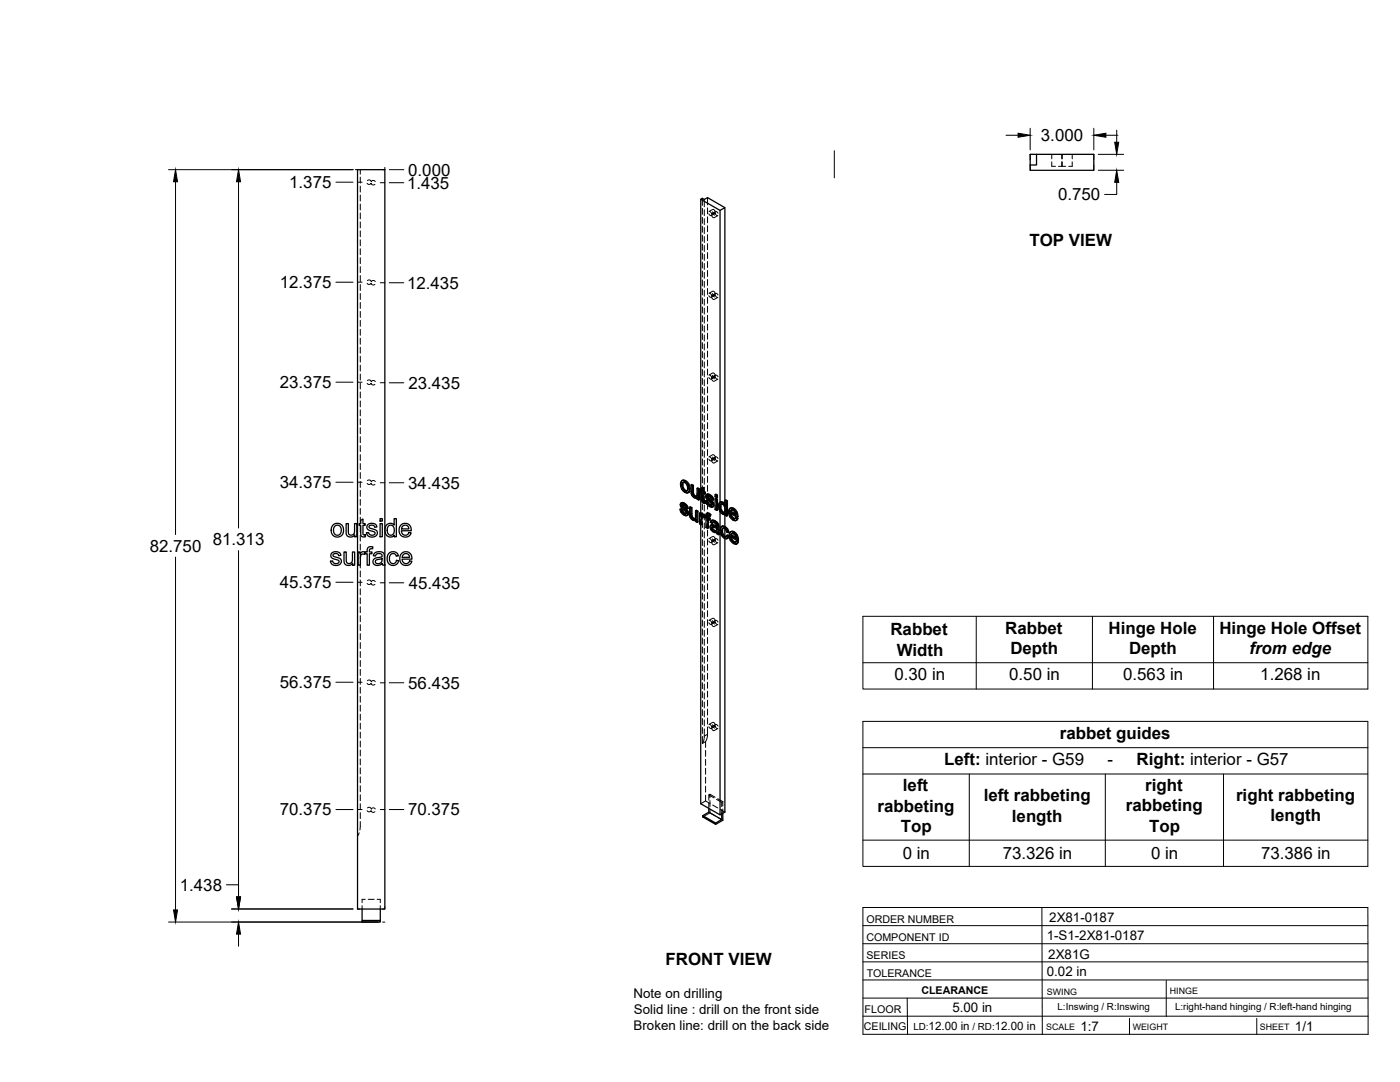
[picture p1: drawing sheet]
<svg xmlns="http://www.w3.org/2000/svg" width="559mm" height="432mm" viewBox="0 0 559 432" stroke-linecap="round" stroke-linejoin="round" font-family="sans-serif">
<!-- layer: Visible -->
<g fill="none" stroke="#000" stroke-width=".51">
<path d="M279.7 79.5v116M413.7 61.6v4.2h-2.5v-4.2h25.4v6.4h-25.4v-2.2M287.4 84v116.5M289.3 82.9l-1.9 1.1-7.7-4.5 .7-.3 .7 .4 1.3-.7 6.9 4v118.1M272.2 191.8l.6-.2 .9 .2zM272.2 191.8l-.5 .6-.1 .9 .5 1.9 1.5 1.4 .8 .1 .5-.3M272.3 193.6l.3 1.4M272.6 195l.3-.1 .8 .8-.3 .2zM272.8 192.5l-.2 .9M272.9 194.9l-.3-1.5-.3 .1 .2-.8 .5-.2 .9 .6 .5 1.4-.2 1.4h-.8M273.4 192l1 1a1.88 1.88 0 0 1 1 2M273.7 195.7l.5 .2"/>
<path d="M273.7 191.8l1.2 1.3M274.6 193.3l.5 1.9 .3-.2-.2 1.2M275.1 195.2l-.2 1.2 .3-.2-.6 .5M275.8 193.5l.7 .4 .3-.2v3.2M276.5 193.9v3.1l.3-.1 .3 .6M276.5 197.1l.3 .6 .3-.2 .5 .4M276.8 197.7l.4 .4h.9l-.3 .1M276.8 193.7l-.7-.4-.3 .2v2.9l.3 1.1 .8 1a.97 .97 0 0 0 1.4 .1v.6l.5 .4M277.2 198.1l.6 .1M278.2 194.9l.6 .4 .4-.2v4.3l-.4 .2v-4.3M278.3 198.6l-.3 .2M279.2 195.1l-.7-.4-.3 .2v2.6l-.4 .7"/>
<path d="M279.7 196.3v8.3M280 195.5l-.5 .1v.6l.5 .3v3.3l.5 .8 .8 .4 .3-.2-.1-.7h-.6M280 194.8l.9-.2v1.5M280.6 194.8v1.5l.3-.2 .6 .3M280.6 196.3l.6 .3 .3-.2v.6l-.3 .2v-.6M280.6 199.7l.7 .2M280.7 200l.8 .1M280.9 194.6l-.9 .2v1.1l-.5-.3M280.9 197v2.6M281.2 197.2l-.6-.4v2.8l.5 .2M281.6 199.8l.6 .3M282.1 197.3l.7-.1 .6 .2"/>
<path d="M282.3 198.3l.1 .3 .3-.2 .2 .3M282.4 198.6l.2 .3 .3-.2 1.5 1.4M282.4 197.1l-.4 .3M282.5 197.4h.9l.7 .6M282.5 199.9l-.9-.1 .7 1.6 1.3 .9 .9-.1M282.6 198v.1M282.6 198.9l1.4 1.4 .4-.2 .4 .6M282.7 198.4l-.4-.3 1 .3 .6 1 .6 .2M282.8 197.2l-.9 .3-.2 .9 .3 .7 2 1.9-.2 .7M283.1 197.6l.7 .6 .3-.2 .5 .6M283.8 198.2l.5 .6 .3-.2 .2 .9-.3 .1-.2-.8M285.4 199l.3-.1 .7 .3-.4 .2z"/>
<path d="M285.4 197.4l.3-.2 .7 .4-.4 .2zM285.4 199v4.3l.6 .4M285.4 197.4v.8l.6 .4M286.4 199.2v4.3l-.4 .2v-4.3M286.4 197.6v.8l-.4 .2v-.8M289.4 199.7l.6 .3 .3-.1v5.9l-.3 .2v-6M290.3 199.9l-.6-.4-.3 .2v2.1l-.4-.7M133 209.4l1-.5h.9l1.5 .7 .6 1v2.1l-1.1 1.3-1.7 .3-1.4-.8-.6-1.6a2.79 2.79 0 0 1 .8-2.5zM133.5 210.1l1.2-.5 .6 .1 .6 .6 .3 1.8-.9 1.3-1 .2-.9-.7-.3-1.5zM138.2 209h.8l.1 3.7a1.31 1.31 0 0 0 1.7 .7 1.31 1.31 0 0 0 .7-1.6v-2.8h.9v5.2h-.8v-.8a1.86 1.86 0 0 1-2.2 .9 1.86 1.86 0 0 1-1.2-2.1zM144 207.7l.9-.6v1.9h.9v.7h-.9v3.3l.2 .4h.7l.1 .8h-1.3l-.6-.6v-3.9h-.7v-.7h.7zM146.7 209.5l1.7-.6a1.73 1.73 0 0 1 2 1.4l-.8 .1a1.17 1.17 0 0 0-1.1-.9 1.17 1.17 0 0 0-1.2 .9l.4 .4 2.1 .6a1.59 1.59 0 0 1 .7 2 1.59 1.59 0 0 1-2 .9l-1.5-.3-.7-1.4 .9-.1 .2 .6 .6 .5 1.4-.2a.82 .82 0 0 0 .2-1.1 .82 .82 0 0 0-1.1-.3l-1-.3a1.38 1.38 0 0 1-.8-2.2z"/>
<path d="M151.7 209h.9v5.2h-.9zM151.7 207h.9v1h-.9zM154.3 209.5l1.1-.6a1.86 1.86 0 0 1 1.9 .7v-2.6h.9v7.2h-.8v-.6a2.16 2.16 0 0 1-2.7 .4 2.16 2.16 0 0 1-1.1-2.4zM154.9 210.1l1.3-.5 1 1v2l-.7 .9h-1l-.8-.9-.1-1.5zM160 209.6l1-.7h1.5l1 .7 .5 1 .1 1.2h-3.9l.2 1 .9 .7a1.43 1.43 0 0 0 1.9-1l.9 .1-.4 .9-1 .7h-1.7l-1-.6-.7-1.7 .1-1.2zM160.7 210l.6-.4 1.1 .1 .6 .6 .2 .8h-2.9zM271.4 203.2l.6 .3M271.9 200.7l.7-.1 .6 .2M272 203.5l.4-.2 .2 .9-.3 .1zM272.1 201.7l.7 .4M272.2 202l.2 .3 .4-.2 1.5 1.4M272.2 200.6l-.4 .2"/>
<path d="M272.3 204.3l.7 .6h.8M272.3 200.8h.9l.8 .6M272.4 203.3l-1-.1 .8 1.8 1.2 .7 .9-.1M272.4 202.3l1.5 1.4 .4-.2 .4 .7M272.5 201.4l-.1 .1M272.5 201.8l-.3-.3 1 .3 .5 1 .7 .3M272.6 204.2l.7 .6M272.6 200.6l-.9 .3-.2 .8 .4 .9 1.9 1.8-.2 .7M272.9 201l.7 .6 .4-.2 .5 .7M273 204.9l.6 .2M273.6 201.6l.5 .6 .4-.1 .2 .8-.3 .2-.3-.9M273.7 205.1h-.1"/>
<path d="M273.9 203.7l.4 .6 .4-.1 .1 .7M274.3 204.3l.2 .7 .3-.1-.2 .5M274.5 205l-.2 .6 .3-.2-.4 .4M275.2 202.4l.7 .4 .3-.2v3.2M275.9 202.8v3.1l.3-.1 .3 .6M275.9 206l.3 .6 .3-.2 .4 .4M276.2 206.6l.4 .4h.9M276.2 202.6l-.7-.4-.3 .2v3l.3 1.2 .8 .8a.97 .97 0 0 0 1.4 .1M276.6 207l.6 .2M277.5 207l-.3 .2M277.6 203.8l.7 .4 .3-.2v4.3l-.3 .2v-4.3M277.7 207.5v.7l.6 .3"/>
<path d="M277.7 207.5l-.2 .2M278.6 204l-.7-.4-.3 .2v2.7l-.4 .7M279.2 204.7l.6 .4 .3-.2v.5l.4-.2M279.8 205.1v.6l.7-.5 .4 .1M280 206.4l.2 2.8-.3 .2v-2.2M280.1 204.9l-.6-.3-.3 .1v4.3l.7 .4M280.2 205.3h.7l.6 .4M280.3 206.1v.1M280.6 205.4l.6 .5M281 206.6l-.8-.5-.2 .3 .3-.2-.1 .8M281.2 206.5l.6 .3v3.7l.6 .4M281.2 206.5v-.4l-.2 .5"/>
<path d="M281.2 200.3l.1 .7M281.2 206.5l-.2 .1M282.2 204.9h.9l.6 .4M282.2 200.1l.3-.2 .3 .8-.3 .2zM282.4 206.6l.7 .4 .3-.2v.6l-.3 .1v-.5M282.5 204.7l-.5 .2M282.5 200.9l.7 .6h.8M282.7 207.3v3.4l-.3 .2v-3.8l.7 .4M282.7 205.7v.7M282.8 205.1l.6 .4 .3-.2-.4 .8 .1-.6M282.8 200.7l.7 .7M283.1 204.9l-.6-.2-.5 .2-.2 1.3-.6-.3 .6-.1"/>
<path d="M283.2 201.5l.6 .2M283.3 206.1a.45 .45 0 0 0-.5-.5 .45 .45 0 0 0-.4 .6v.4l.3-.2 .7 .4M283.9 209.6l.7-.2 1.4 .5M283.9 201.7h-.1M284.1 210.7l.2 .6 .3-.2 .6 .5M284.1 200.3l.4 .6 .3-.2 .2 .8M284.2 210.4l-.1 .3 .3-.2 .2 .6M284.2 209.4l-.5 .2M284.3 211.3l.5 .5h1h-1M284.3 210.3l-.1 .1M284.4 207.7l.8 .4 .3-.2 .8 .6M284.4 210.3l.6 .2a.79 .79 0 0 1 .9 .2 .79 .79 0 0 1 0 1l-.4 .3"/>
<path d="M284.4 210.3l-.2 .1M284.4 210.3v.2M284.5 200.9l.2 .7 .3-.1-.2 .5M284.5 208.4l-.4 .5 .2-.4 .5-.1 1.1 1a.43 .43 0 0 1 .1 .6 .43 .43 0 0 1-.7 0l-1-.4M284.6 209.4l-1 .3-.2 1 .7 1.1 1.1 .7a.62 .62 0 0 1 1 .5l.6 .4M284.7 201.6l-.2 .6 .3-.2-.5 .4M284.7 207.6l-.8 .2M285.2 208.1l.8 .5 .3-.1 .4 .5M285.5 207.9l-.8-.3-.9 .3-.3 .5 .6 .5M286 208.6l.4 .6 .3-.2 .2 .7M286.4 209.2l.2 .6 .3-.1 .1 2.9M286.6 209.8l.1 2.9 .3-.1 .1 .6-.3 .2-.1-.6"/>
<path d="M287.4 204.2v121l-7.7-4.4v-111.5M287.4 202.4l.3 1.4M287.5 200.4h1.2l.6 .6M287.7 201.3h.7l.7 .8 .3 1.1-.2 1.4M287.7 201.3l-.3 1.1 .4-.2 .3 1.4M287.7 203.8l.4-.2 .7 .8-.4 .2zM287.8 201.2l-.1 .1M287.8 200.3l-.5 .2M288 201.1l-.2 1.1M288.1 212v.1a1.2 1.2 0 0 0 .8 1.4l.5 .5M288.2 210.1l.9 .2 .3-.2 1 1M288.4 213.4l.7 .8h.8"/>
<path d="M288.4 200.6l.6 .5h.4M288.4 204.6h.8M288.5 209.9l-.6 .3M288.6 210.8l-.2 1M288.7 200.4l-.7-.2-.9 .5-.3 1 .1 1.1 1.1 2 .8 .5 .6-.2v.5l.6 .4M288.8 204.4l.4 .1M289.1 210.3l.8 .6a1.43 1.43 0 0 1 1 1.5l-.3 .1-.5-1.3M289.3 202.6v1.7M289.3 205.2v4.9M289.3 211.1v2.9M289.3 214.9v109.2l-1.9 1.1M289.4 210.1l-.9-.2-.7 .3-.3 .7v1.4l.9 2 1.1 .7h.6"/>
<path d="M289.4 205.1l-.2 .2M290 213.7l.7 .4M290.6 212.5l-.6-.2-.7-1.3-.9-.2-.3 1.2 .3-.2 .3 1.4M290.7 214.1l.3-.1-.2 .5-.7 .5zM291 214l-.6-.5-.7 .8-.6-.1M291.3 202.9h.9a1.9 1.9 0 0 1 1.9 1.2M291.5 212.3h1a1.84 1.84 0 0 1 1.8 1.2M291.5 204.3l2.1 1.2-.4-1.1-.9-.9-.6 .2-.2 .6 .3-.2 1.7 1M291.7 213.6l2.1 1.2-.6-1.4-.8-.5h-.4l-.3 .7 .3-.2 1.7 1M291.8 206.1l.8 .8h.8M291.8 205l.3 .9M292 203.5l-.2 .6"/>
<path d="M292 214.4l.3 .9M292 215.5l.8 .8h.8M292.2 212.9l-.2 .5M292.5 203l1 1a1.94 1.94 0 0 1 1.1 2.1M292.6 206.9l.6 .2M292.7 212.4l1.1 1a1.97 1.97 0 0 1 .9 2M292.8 216.3l.5 .2M292.9 202.8l-.9-.2-1 .7-.2 1 .2 1.4 .7 1.1 1.3 1h.7l.8-.9M293.1 212.2l-.9-.2-.9 .5-.3 1.5 .3 1.2 .7 1.1 1.2 .8 .6 .1 .9-.9M293.3 207l-.1 .1M293.5 216.4l-.2 .1M293.6 206.6l.6 .5"/>
<path d="M293.8 204.3l.4 1.9 .4-.1-.4 .1M293.8 216l.6 .5M293.9 213.7l.5 1.9 .3-.2-.3 .2M294.2 206.4l-2.8-1.6 .4 1.3 .3-.2 .8 .9M294.4 215.8l-2.8-1.6 .4 1.3 .3-.2 .8 .8M294.5 206.9l-.7 .8M294.5 206.9l-.6-.5-.7 .7M294.7 216.3l-.7 .8M294.7 216.3l-.6-.5-.8 .7M132.4 220.7l1.4-.5a1.81 1.81 0 0 1 2.3 1.4l-.9 .2a1.21 1.21 0 0 0-1.1-.9 1.21 1.21 0 0 0-1.2 .8l.3 .4 2.3 .7a1.6 1.6 0 0 1 .6 2 1.6 1.6 0 0 1-2 .9l-1.6-.5-.6-1.2 .9-.2 .3 .8 .6 .3 1.3-.2a.81 .81 0 0 0 .2-1.1 .81 .81 0 0 0-1-.3l-1.1-.3a1.37 1.37 0 0 1-.7-2.3zM137.3 220.3h.9v3.8a1.31 1.31 0 0 0 1.7 .7 1.31 1.31 0 0 0 .8-1.7v-2.8h.9v5.3h-.8v-.8a1.86 1.86 0 0 1-2.3 .8 1.86 1.86 0 0 1-1.2-2.1zM143 220.3h.7v.8a1.27 1.27 0 0 1 2.1-.7l.8-.1v-1.2a1.55 1.55 0 0 1 2.2-.9l-.1 .8a.81 .81 0 0 0-.9 0 .81 .81 0 0 0-.4 .8v.5h1.1v.7h-1.1v4.6h-.8v-4.6h-.8v-.4l-.3 .7-.9-.2-.6 .5-.2 4h-.8z"/>
<path d="M149.5 220.8l1.6-.6 1.2 .1 .8 .4 .6 4.9h-.9l-.2-.7-1.2 .7h-1.2l-.9-.4-.4-.7a1.74 1.74 0 0 1 2-2l.6-.1a.8 .8 0 0 0 1-.8 .8 .8 0 0 0-1.1-.7l-1 .2-.5 .8-.9-.1zM150.1 223.5l2.4-.6a1.59 1.59 0 0 1-.6 1.8 1.59 1.59 0 0 1-1.9-.1l-.2-.5zM153.6 225.3v-157.6h-10.9v295.1h10.9v-137.2M155.2 220.9l1-.6h1.5l.8 .4 .5 1-.8 .3a1.47 1.47 0 0 0-2-.9 1.47 1.47 0 0 0-.8 2l.5 1.4 .7 .4 1.1-.2 .5-1.1 .9 .1-.3 1-1 .8-1.3 .1-.8-.3-.8-.8-.4-1.1 .1-1.2zM160.3 220.9l1-.6h1.5l.9 .6 .6 1.1 .1 1.1h-3.9l.2 1 .8 .8a1.46 1.46 0 0 0 2-1l.8 .3-.4 .8-1 .6h-1.6l-1-.6-.5-.8-.2-1.2 .1-1.2zM161 221.3l.6-.3h1l.6 .5 .3 .9h-3zM282.9 322.6v1.5l-2.4 1.4v.5l5.1 3v-.5l-5.1-3M282.9 324.1l5.2 3-2.5 1.4M288.1 324.8v2.3M288.5 324.5v2.8l-2.9 1.7M144.5 362.8v5.2h7.3v-.7h-7.3M151.8 362.8v4.5"/>
</g>
<!-- layer: Hidden -->
<g fill="none" stroke="#000" stroke-width=".4">
<path d="M143.8 67.7v1.8M143.8 70.7v2.4M143.8 74.3v2.3M143.8 77.8v2.4M146.5 73.2l.9 .4a.59 .59 0 0 1 .6-.3 .59 .59 0 0 1 .5 .4l.7 .1 .4-.2M146.7 72.1l1-.2a.57 .57 0 0 0 .4 .4 .57 .57 0 0 0 .6-.2h.7l.4 .4M280.4 79.2v2.8M281.1 79.6v2.9M282.4 78.9v2.9M419.8 64.6v1.8h1.5M419.8 61.6v1.8M422.5 66.4h1.5"/>
<path d="M423.8 61.6v1.8M423.8 64.6v1.8M424 66.4h1.4M424 61.6v1.8M424 64.6v1.8M428 64.6v1.8h-1.4M428 61.6v1.8M143.8 81.4v2.4M143.8 85v2.4M143.8 88.6v2.3M143.8 92.1v2.4M143.8 95.7v2.4"/>
<path d="M143.8 99.3v2.3M280.4 83.1v2.4M280.4 86.7v2.4M280.4 90.3v2.4M280.4 93.9v2.3M280.4 97.4v2.4M281.1 83.7v2.4M281.1 87.3v2.3M281.1 90.8v2.4M281.1 94.4v2.4M281.1 98v2.4M282.4 83v2.3"/>
<path d="M282.4 86.5v2.4M282.4 90.1v2.4M282.4 93.7v2.4M282.4 97.2v2.4M283.2 84.4l.4 .1 .5 .9 1.4-.8M284 85.9l.5 .8 .4 .2M284.1 85.4l.4-.1 .6 .6M284.4 84.5l.6 .7 .5-.2 .3 .8 .6 .3M284.4 83.6l-1.4 .8M284.6 83.5l.6 .4 .3 .7M285.3 85.2l-1.4 .8M285.5 85l-1.7 1-.9-.7"/>
<path d="M285.5 84.6l.5-.1 .6 .6M285.6 84.5l-1.4 .8M286.5 86l-1.4 .9M143.8 102.8v2.4M143.8 106.4v2.4M143.8 110v2.4M143.8 113.6v2.3M143.8 117.1v2.4M146.5 113.1l.9 .4 .7-.4 .7 .6 .8-.2M146.7 112l.8-.3 .7 .7 .7-.5 .9 .5M280.4 101v2.4M280.4 104.6v2.4"/>
<path d="M280.4 108.2v2.3M280.4 111.7v2.4M280.4 115.3v2.4M280.4 118.9v2.3M281.1 101.6v2.3M281.1 105.1v2.4M281.1 108.7v2.4M281.1 112.3v2.4M281.1 115.8v2.4M281.1 119.4v2.4M282.4 100.8v2.4M282.4 104.4v2.4"/>
<path d="M282.4 108v2.3M282.4 111.5v2.4M282.4 115.1v2.4M282.4 118.7v2.4M283.2 117l.5 .3 .4 .7 1.4-.8M284 118.5l.4 .8 .5 .2M284.1 118l.4-.1 .6 .7M284.4 117.2l.6 .6 .5-.1 .3 .7 .6 .3M284.4 116.2l-1.4 .9M284.6 116.2l.6 .4 .3 .6M285.3 117.8l-1.4 .8M285.5 117.7l-1.7 1-.9-.7"/>
<path d="M285.5 117.2l.5-.1 .6 .6M285.6 117.1l-1.4 .8M286.5 118.7l-1.4 .8M143.8 120.7v2.4M143.8 124.3v2.4M143.8 127.8v2.4M143.8 131.4v2.4M143.8 135v2.4M143.8 138.6v2.3M280.4 122.4v2.4M280.4 126v2.4M280.4 129.6v2.4"/>
<path d="M280.4 133.2v2.3M280.4 136.7v2.4M281.1 123v2.4M281.1 126.6v2.3M281.1 130.1v2.4M281.1 133.7v2.4M281.1 137.3v2.4M282.4 122.2v2.4M282.4 125.8v2.4M282.4 129.4v2.4M282.4 133v2.3M282.4 136.5v2.4"/>
<path d="M143.8 142.1v2.4M143.8 145.7v2.4M143.8 149.3v2.4M143.8 152.8v2.4M143.8 156.4v2.4M143.8 160v2.4M146.5 153l.6 .4 .7-.1a.49 .49 0 0 1 .5-.2 .49 .49 0 0 1 .4 .5l.9-.2M146.7 151.9l.6-.3 .6 .3a.52 .52 0 0 0 .5 .3 .52 .52 0 0 0 .5-.4l.9 .5M280.4 140.3v2.4M280.4 143.9v2.4M280.4 147.4v2.4M280.4 151v2.4"/>
<path d="M280.4 154.6v2.4M280.4 158.2v2.3M281.1 140.8v2.4M281.1 144.4v2.4M281.1 148v2.4M281.1 151.6v2.3M281.1 155.1v2.4M281.1 158.7v2.4M282.4 140.1v2.4M282.4 143.7v2.4M282.4 147.3v2.3M282.4 150.8v2.4"/>
<path d="M282.4 154.4v2.4M282.4 158v2.4M283.2 149.6l.5 .3 .4 .8 1.4-.9M284 151.2l.4 .7 .5 .3M284.1 150.7l.4-.1 .6 .6M284.4 149.8l.6 .6 .5-.1 .3 .8 .6 .2M284.4 148.9l-1.4 .8M284.6 148.8l.6 .4 .3 .6M285.3 150.4l-1.4 .9M285.5 150.3l-1.7 1-.9-.7M285.5 149.8l.5-.1 .6 .7M285.6 149.7l-1.4 .9"/>
<path d="M286.5 151.3l-1.4 .8M143.8 163.6v2.3M143.8 167.1v2.4M143.8 170.7v2.4M143.8 174.3v2.4M143.8 177.8v2.4M280.4 161.7v2.4M280.4 165.3v2.4M280.4 168.9v2.4M280.4 172.4v2.4M280.4 176v2.4M280.4 179.6v2.4"/>
<path d="M281.1 162.3v2.4M281.1 165.8v2.4M281.1 169.4v2.4M281.1 173v2.4M281.1 176.6v2.3M282.4 161.5v2.4M282.4 165.1v2.4M282.4 168.7v2.4M282.4 172.3v2.3M282.4 175.8v2.4M282.4 179.4v2.4M143.8 181.4v2.4"/>
<path d="M143.8 185v2.4M143.8 188.6v2.3M143.8 192.1v2.4M143.8 195.7v2.4M143.8 199.3v2.4M146.5 192.9l.9 .4a.59 .59 0 0 1 .6-.3 .59 .59 0 0 1 .5 .4l.7 .1 .4-.2M146.7 191.8l1-.2a.57 .57 0 0 0 .4 .5 .57 .57 0 0 0 .6-.3l1.1 .4M271.9 193.1l.5 1.9-.3 .2M272.4 195l1.3 1.3-.3 .2M272.5 191.6l-.9 1.7M272.8 192.5l-.2 .1M272.9 192.4h.8l-.3 .2"/>
<path d="M273.7 192.4l.8 .9-.3 .2M273.7 196.3l.9 .3-.3 .1M274.5 195.7l-.3 .2M274.5 193.3l.3 1.4-.4 .2M274.8 194.7l-.1 .7-.5 .5M274.9 196.5l-.3 .1M276.1 193.3l.1 3.4-.3 .2M276.2 196.7l.2 .7-.3 .1M276.4 197.4l.4 .6-.3 .1M276.8 198l.6 .5-.3 .1M277.4 198.5l.7 .2 .5-.3-.3 .2M278.1 198.1h.1"/>
<path d="M278.3 198l-.4 .2M278.4 198.6h-.1M278.4 197.8l-.3 .3M278.5 194.7v2.8l-.4 .5M278.6 198.4v.7l-.3 .1M278.6 199.1l.6 .3M279.7 195.5v.8M279.8 196l.5 .3-.3 .2M279.8 195.4v.6l-.3 .2M280 195.5l.3 .2M280.3 196.3l.1 3.3-.4 .2M280.3 194.6v1.1l-.3 .2"/>
<path d="M280.4 199.6l.2 .5-.3 .2M280.4 183.2v2.3M280.4 186.7v2.4M280.4 190.3v2.4M280.4 193.9v2.4M280.4 197.4v2.4M280.6 196.8l.3-.2v.4M280.9 196.6l.6 .4M281.1 180.1v2.4M281.1 183.7v2.4M281.1 187.3v2.4M281.1 190.9v2.3"/>
<path d="M281.1 194.4v2.4M281.1 198v2.4M281.9 199.7l.5 1.3-.3 .1M282 197.8l.2 .7-.4 .2M282.1 197.4l-.4 .6M282.2 198.5l.4 .6-.4 .2M282.3 197.2l-.5 .4M282.4 183v2.4M282.4 186.5v2.4M282.4 190.1v2.4M282.4 193.7v2.4M282.4 197.3v2.3"/>
<path d="M282.5 198l.3-.2-.2 .2M282.6 199.1l1.6 1.6-.4 .2M282.7 197.9l-.3 .2M282.8 197.8l.6 .2-.3 .2M283.2 182.3l.5 .3 .4 .7 1.4-.8M283.4 198l.6 .5-.3 .2M284 198.5l.2 .7-.3 .2M284 183.8l.4 .7 .5 .3M284.1 183.3l.4-.1 .6 .6M284.2 199.2l.6 .3M284.4 182.4l.6 .6 .5-.1 .3 .8 .6 .3M284.4 181.5l-1.4 .8"/>
<path d="M284.6 181.4l.6 .4 .3 .7M285.3 183.1l-1.4 .8M285.5 182.9l-1.7 1-.9-.7M285.5 182.5l.6-.1 .5 .6M285.6 182.4l-1.4 .8M285.7 197.2v.9l-.3 .1M285.7 198.9v1.5M285.7 198.1l.7 .3M286.5 183.9l-1.4 .9M289.7 199.5v2.1l-.3 .2M143.8 202.9v2.3M143.8 206.4v2.4"/>
<path d="M143.8 210v2.4M143.8 213.6v2.3M143.8 217.1v2.4M271.7 203.1l.5 1.3-.3 .2M271.8 201.3l.2 .6-.3 .2M271.9 200.8l-.4 .6M272 201.9l.4 .6-.3 .2M272.1 200.6l-.5 .4M272.2 204.4l1.1 1-.3 .1M272.3 201.4l.3-.2-.1 .2M272.4 202.5l1.6 1.6-.3 .2M272.6 201.3l-.4 .2"/>
<path d="M272.6 201.2l.6 .2-.3 .2M273.2 201.4l.6 .6-.3 .1M273.3 205.4l.8 .2-.3 .2M273.8 204.9h.2M273.8 202l.3 .6-.4 .2M274 204.1l.2 .5-.3 .1M274 204.9l-.3 .2 .3-.2M274.1 202.6l.6 .3M274.2 204.6l-.2 .3M274.5 205.6h-.4M275.5 202.2l.1 3.4-.3 .2M275.6 205.6l.2 .7-.3 .2"/>
<path d="M275.8 206.3l.4 .6-.3 .2M276.2 206.9l.6 .5-.3 .2M276.8 207.4l.7 .2 .5-.3-.2 .2M277.5 207h.1M277.7 206.9l-.4 .2M277.8 206.7l-.3 .3M277.9 203.6v2.8l-.4 .5M278 207.3v.7l-.3 .2M278 208l.6 .3M279.5 207.3v1.6l-.3 .1M279.5 208.9l.7 .3M279.5 204.6v1.5"/>
<path d="M279.7 204.6v1.8M279.7 207.6v1.7M280.1 206.1l.8-.1-.3 .2M280.1 205.4v.1M280.3 206.1l.2-.2-.3 .2M280.4 201v2.4M280.4 204.6v2.4M280.4 208.2v2.3M280.4 211.7v2.4M280.4 215.3v2.4M280.4 218.9v2.4M280.4 205.2l-.6 .5"/>
<path d="M280.6 200.1l.6 .5-.4 .1M280.9 206l.4 .4M281.1 201.6v2.3M281.1 205.1v2.4M281.1 208.7v2.4M281.1 212.3v2.4M281.1 215.9v2.3M281.1 219.4v2.4M281.2 200.6l.4 .2M281.2 206.1l.3-.2-.2 .5M281.5 205.7v.1M281.5 206.3l.6 .3-.3 .2"/>
<path d="M281.5 205.9l-.2 .5M281.5 205.7l-.3 .3M281.8 205.8l.3 .2M282.1 209v1.3l-.3 .2M282.1 210.3l.6 .4M282.1 206.6v1.3M282.2 205l-.1 1-.3 .2M282.3 204.7l-.5 .4M282.4 201l1.1 1-.3 .1M282.4 207.1l.3-.2v.4M282.4 200.8v2.4M282.4 204.4v2.4"/>
<path d="M282.4 208v2.4M282.4 211.5v2.4M282.4 215.1v2.4M282.4 218.7v2.4M282.5 205.7l.4-.2-.2 .2M282.7 206.9l.7 .5M282.9 205.5l.4 .1-.4 .2M283.2 214.9l.5 .3 .4 .7 1.4-.8M283.3 205.6l.3 .3M283.5 202l.8 .2-.3 .2M283.7 210.1l.4 1.1-.4 .2M283.8 209.6l-.4 .7"/>
<path d="M283.8 208.2l.7 .5M284 201.5h.1M284 216.4l.4 .7 .5 .3M284 209.4l-.5 .4M284.1 215.9l.4-.1 .6 .7M284.1 211.2l.9 .9-.3 .2M284.1 207.7l-.6 .7M284.2 200.7l.1 .5-.3 .1M284.2 201.5l-.3 .2 .2-.2M284.2 207.6l-.4 .3M284.3 201.2l-.2 .3M284.4 215.1l.6 .6 .5-.1 .3 .7 .6 .3"/>
<path d="M284.4 208.4l.4-.2-.3 .2M284.4 214.1l-1.4 .8M284.5 210.2l.2-.1zM284.5 210.2l-.2 .1M284.6 210.1l-.4 .2M284.6 214.1l.6 .4 .3 .6M284.6 202.2h-.3M284.7 210.1l1.6 .5-.3 .2M284.8 208.2l.6 .2-.3 .2M285 212.1l.7 .2-.3 .2M285.3 215.7l-1.4 .8M285.4 208.4l.7 .7-.3 .2"/>
<path d="M285.5 215.6l-1.7 1-.9-.7M285.5 215.1l.5-.1 .6 .6M285.6 215l-1.4 .8M285.7 212.3l.7-.1-.4 .2M285.7 201.6v1.6l-.3 .1M285.7 203.2l.7 .3M286 209.9l.3 .1M286 211.7l-.3 .2M286.1 209.1l.2 .7-.3 .2M286.2 211.5l-.4 .3M286.3 210.6l-.1 .9-.3 .2M286.3 209.8l-.3 .4"/>
<path d="M286.4 212.2l.1 .7-.3 .1M286.5 212.9l.6 .3M286.5 216.6l-1.4 .8M287.1 201.8l.2 1.3-.3 .2M287.3 200.7l-.2 1.1-.3 .2M287.3 203.1l.6 1.1-.3 .2M287.4 200.5v1.2M287.4 202.9v1.3M287.6 200.3l-.6 .6M287.7 211.4l.5 2-.3 .1M287.9 204.2l.8 .8-.3 .1M287.9 210.3l-.2 1.1-.3 .2"/>
<path d="M288 201.1h.7l-.3 .2M288 201.1l-.2 .1M288 201.1h.1M288.1 201l-.3 .2M288.2 213.4l1.2 1.2-.3 .2M288.2 210l-.6 .5M288.6 210.8l-.2 .1M288.7 210.7l.8 .1-.4 .1M288.7 205l.7 .1 .4-.2-.4 .2M288.7 201.1l.8 .8-.4 .2M289.3 201v1.6M289.3 204.3v.9"/>
<path d="M289.3 210.1v1M289.3 214v.9M289.4 201.1l.3 .5M289.4 214.6l1.1 .2M289.5 210.8l.5 .5-.3 .2M289.5 201.9l.3 1.5-.4 .2M289.5 205.1h-.1M289.8 203.4l-.1 .7-.5 .4 .3-.1M289.8 204.9v.6l-.4 .1M289.8 205.5l.5 .3M290 211.3l.3 .8-.3 .2M290 214.1l-.1 .1"/>
<path d="M290.3 212.1l.6 .3M290.4 213.5l-.7 .8M291.1 204.1l.5 1.9-.3 .2M291.3 213.5l.5 1.9-.3 .2M291.4 204.8l.4-.1v.3M291.6 206l1.3 1.4-.3 .1M291.6 202.7l-.8 1.6M291.6 214.2l.4-.2v.4M291.8 204.7l2.7 1.5M291.8 215.4l1.3 1.3-.3 .2M291.8 212.1l-.8 1.6M292 214l2.7 1.6"/>
<path d="M292 203.5l-.2 .1M292.1 203.4l.8 .1-.4 .1M292.2 212.9h-.2M292.3 212.7l.8 .1-.4 .2M292.9 203.5l.7 .8-.3 .2M292.9 207.4l1.1 .2-.4 .2M293.1 212.8l.7 .9-.3 .2M293.1 216.7l1.1 .3-.4 .2M293.4 206.9h.1M293.5 206.9l-.2 .1M293.5 205.1l.4 .2M293.6 206.8l-.4 .2"/>
<path d="M293.6 204.3l.3 1-.3 .2M293.7 216.3h-.1M293.7 216.3l-.2 .1M293.7 214.4l.4 .3M293.8 216.2l-.3 .2M293.8 213.7l.3 1-.3 .1M293.9 206.4l-.4 .5M294.1 215.8l-.4 .5M294.1 207.5l-.1 .1M294.3 216.9l-.1 .1M143.8 220.7v2.4M143.8 224.3v2.4"/>
<path d="M143.8 227.9v2.3M143.8 231.4v2.4M143.8 235v2.4M143.8 238.6v2.4M146.5 232.8l.9 .5a.59 .59 0 0 1 .6-.4 .59 .59 0 0 1 .5 .4l.7 .2 .4-.3M146.7 231.7l1-.2a.57 .57 0 0 0 .4 .5 .57 .57 0 0 0 .6-.3l.7 .1 .4 .3M153.6 225.3v.3M280.4 222.5v2.3M280.4 226v2.4M280.4 229.6v2.4M280.4 233.2v2.4M280.4 236.7v2.4"/>
<path d="M281.1 223v2.4M281.1 226.6v2.4M281.1 230.1v2.4M281.1 233.7v2.4M281.1 237.3v2.4M282.4 222.3v2.3M282.4 225.8v2.4M282.4 229.4v2.4M282.4 233v2.4M282.4 236.6v2.3M143.8 242.1v2.4M143.8 245.7v2.4"/>
<path d="M143.8 249.3v2.4M143.8 252.9v2.3M143.8 256.4v2.4M280.4 240.3v2.4M280.4 243.9v2.4M280.4 247.5v2.4M280.4 251v2.4M280.4 254.6v2.4M280.4 258.2v2.4M281.1 240.9v2.3M281.1 244.4v2.4M281.1 248v2.4"/>
<path d="M281.1 251.6v2.4M281.1 255.1v2.4M281.1 258.7v2.4M282.4 240.1v2.4M282.4 243.7v2.4M282.4 247.3v2.3M282.4 250.8v2.4M282.4 254.4v2.4M282.4 258v2.4M283.2 247.5l.5 .3 .4 .8 1.4-.9M284 249l.4 .8 .5 .3M284.1 248.6l.4-.1 .6 .6"/>
<path d="M284.4 247.7l.4 .6 .7-.1 .3 .8 .6 .2M284.4 246.8l-1.4 .8M284.6 246.7l.6 .4 .3 .6M285.3 248.3l-1.4 .9M285.5 248.2l-1.7 1-.9-.7M285.5 247.7l.5-.1 .6 .7M285.6 247.6l-1.4 .9M286.5 249.2l-1.4 .8M143.8 260v2.4M143.8 263.6v2.4M143.8 267.1v2.4M143.8 270.7v2.4"/>
<path d="M143.8 274.3v2.4M143.8 277.9v2.3M146.5 272.7l.9 .5 .7-.5 .7 .7 .8-.3M146.7 271.6l.8-.2 .7 .7 .7-.5 .9 .4M280.4 261.7v2.4M280.4 265.3v2.4M280.4 268.9v2.4M280.4 272.5v2.3M280.4 276v2.4M280.4 279.6v2.4M281.1 262.3v2.4M281.1 265.9v2.3"/>
<path d="M281.1 269.4v2.4M281.1 273v2.4M281.1 276.6v2.4M282.4 261.6v2.3M282.4 265.1v2.4M282.4 268.7v2.4M282.4 272.3v2.4M282.4 275.8v2.4M282.4 279.4v2.4M143.8 281.4v2.4M143.8 285v2.4M143.8 288.6v2.4"/>
<path d="M143.8 292.2v2.3M143.8 295.7v2.4M143.8 299.3v2.4M280.4 293.9v2.8l1.2-.7M280.4 283.2v2.4M280.4 286.7v2.4M280.4 290.3v2.4M281.1 290.9l-.1 4-.6 1.8M281.1 280.2v2.3M281.1 283.7v2.4M281.1 287.3v2.4M281.6 296v2.3"/>
<path d="M281.6 299.5v2.3M282.4 290.1l-.1 4.1-.7 1.8M282.4 283v2.4M282.4 286.6v2.3M283.2 289.1l.5 .2 .4 .8 1.4-.8M284 290.6l.4 .7 .5 .3M284.1 290.1l.4-.1 .6 .6M284.4 289.2l.6 .7 .5-.1 .3 .7 .6 .3M284.4 288.3l-1.4 .8M284.6 288.2l.6 .4 .3 .7M285.3 289.9l-1.4 .8M285.5 289.8l-1.7 .9-.9-.7"/>
<path d="M285.5 289.3l.5-.1 .6 .6M285.6 289.2l-1.4 .8M286.5 290.7l-1.4 .8M143.8 302.9v2.3M143.8 306.5v2.3M143.8 310v2.4M143.8 313.6v2.4M143.8 317.2v2.3M281.6 317.3v2.3l1.8 1.1M281.6 303v2.4M281.6 306.6v2.4M281.6 310.2v2.4"/>
<path d="M281.6 313.8v2.3M281.6 319.6l-1.9 1.2M282.9 317.2l2.1 1.2M283.4 318.3v-1.3l-.5 .2v2.1M283.4 319.5v2.4M283.4 317l2 1.2M286 319l2.1 1.2 .4-.3M286.4 318.7l2.1 1.2M288.5 319.9v1.7M143.3 332.4l-.6 1.4M143.8 327.9l-.1 3.3M143.8 320.7v2.4"/>
<path d="M143.8 324.3v2.4M146.5 323.5l.9 .5 .7-.5 .7 .7 .8-.3M146.7 322.4l1-.2a.57 .57 0 0 0 .4 .5 .57 .57 0 0 0 .6-.3l.7 .1 .4 .3M282.9 320.5v2.1M283.4 324.4l-2.9 1.6M283.4 323.1v1.3M283.4 324.4l2 1.2M284.4 321.3l2.1 1.2M286.4 326.2l2.1 1.1M287.5 323l1.8 1.1M288.1 320.2v1.7M288.1 323.1v1.7"/>
<path d="M288.5 322.8v1.7M145.8 358.9h-1.3v1.3M147 358.9h2.4M150.5 358.9h1.3v1.3M144.5 361.4v1.4M151.8 361.4v1.4"/>
</g>
<!-- layer: Reference -->
<g fill="none" stroke="#000" stroke-width=".4">
<path d="M141.8 67.7h.9v.9M142.7 72.7h1.8M151.8 72.9h1.8M153.6 66.8v.9h-.9M411.2 61.6v2.1M411.2 65.8v2.2M436.6 61.6v2.1M436.6 65.8v2.2M142.7 112.6h1.8M151.8 112.8h1.8M142.7 152.5h1.8M151.8 152.7h1.8"/>
<path d="M142.7 192.4h1.8M151.8 192.7h1.8M142.7 232.4h1.8M151.8 232.6h1.8M142.7 272.3h1.8M151.8 272.5h1.8M142.7 323.1h1.8M151.8 323.1h1.8M142.7 361.9v.9h.9M152.7 368h.9M153.6 361.9v.9h-.9"/>
</g>
<!-- layer: Hidden Narrow -->
<path d="M276.1 196l-.3 .2M278.5 197l-.3 .2M280.3 198.8l-.3 .1M273.3 203.5l-.3 .1M275.5 204.9l-.3 .2M277.9 205.9l-.3 .2M282.1 205.6l-.3 .1M283.5 200l-.3 .2M285.3 210.3l-.3 .2M286.3 210.9l-.3 .1M282.4 293l-1.3 .8" fill="none" stroke="#000" stroke-width=".4"/>
<!-- layer: Visible Narrow -->
<path d="M276.8 196.1l-.3 .2M280.9 199.2l-.3 .1M283.5 199.2l-.3 .2M273.3 202.6l-.3 .2M276.2 205l-.3 .2M282.7 206l-.3 .2M285.2 209.6l-.3 .2M287 210.3l-.4 .2M287 211.3l-.4 .2" fill="none" stroke="#000" stroke-width=".4"/>
<!-- layer: Titleblock -->
<path d="M344.4 362.2h201.6l.1 50.6h-201.7zM344.4 376.6h201.6M344.4 369.4h201.6M415.9 362.2l.1 50.6M344.4 383.9h201.6M344.4 398.3h201.6M344.4 391.1h201.6M362.1 398.3l.1 14.4M465.5 391.3v14.4M344.4 405.5h201.7M450.8 406.4v6.4M501.6 406.4v6.4" fill="none" stroke="#000" stroke-width=".4"/>
<!-- layer: Custom Tables -->
<path d="M344.4 246h201.6v29h-201.6zM389.7 246v29M436 246v29M484.4 246v29M344.4 264.5h201.6M344.4 287.9h201.6v57.9h-201.6zM344.4 298.4h201.6M344.4 308.9h201.6M386.9 308.9v36.9M441.2 308.9v36.9M488.4 308.9v36.9M344.4 335.3h201.6" fill="none" stroke="#000" stroke-width=".4"/>
<!-- layer: FD_Dimensions -->
<g fill="none" stroke="#000" stroke-width=".4">
<path d="M401.5 54h4.9M411.2 51.2v8.6M436.6 51.2v8.6M441.4 54h4.8M445.7 51.9v4.9M67.3 67.7h73.6M70.1 72.5v140.8M95.2 72.5v138.2M134.1 72.7h6.8M155.4 67.7h5.8M155.4 72.9h5.8M438.4 61.6h10.1"/>
<path d="M438.4 67.9h10.1M445.7 72.8v4.8h-4.8M134.1 112.6h6.8M155.4 112.8h5.8M134.1 152.5h6.8M155.4 152.8h5.8M134.1 192.4h6.8M155.4 192.7h5.8M95.2 219.7v138.2M70.1 222.3v140.8M134.1 232.4h6.8M155.4 232.6h5.8"/>
<path d="M134.1 272.3h6.8M155.4 272.5h5.8M134.1 323.1h6.8M155.4 323.1h5.8M90.4 353.1h4.8M67.3 368h83.6M92.4 362.8h48.5M95.2 372.8v4.8"/>
</g>
<path d="M406.4 53.2l4.8 .8-4.8 .8zM436.6 54l4.8-.8v1.6zM444.9 56.8h1.6l-.8 4.8zM70.1 67.7l.8 4.8h-1.6zM95.2 67.7l.8 4.8h-1.6zM445.7 67.9l.8 4.9h-1.6zM94.4 357.9h1.6l-.8 4.9zM69.3 363.1h1.6l-.8 4.9zM95.2 368l.8 4.8h-1.6z" fill="#000" stroke="#000" stroke-width=".4"/>
<!-- layer: Smart Centers -->
<path d="M333 60.1v10.9" fill="none" stroke="#000" stroke-width=".4"/>
<g font-size="6.7">
<text x="415.5" y="56.3">3.000</text>
<text x="162.9" y="70.1">0.000</text>
<text x="115.4" y="75.1">1.375</text>
<text x="162.5" y="75.3">1.435</text>
<text x="422.3" y="80">0.750</text>
<text x="410.9" y="98.2">TOP VIEW</text>
<text x="111.7" y="115">12.375</text>
<text x="162.5" y="115.2">12.435</text>
<text x="111.7" y="154.9">23.375</text>
<text x="163" y="155.1">23.435</text>
<text x="111.7" y="194.8">34.375</text>
<text x="162.9" y="195">34.435</text>
<text x="59.8" y="220.2">82.750</text>
<text x="84.9" y="217.6">81.313</text>
<text x="111.7" y="234.7">45.375</text>
<text x="163.1" y="234.9">45.435</text>
<text x="355.4" y="253.6">Rabbet</text>
<text x="401.2" y="252.9">Rabbet</text>
<text x="442.5" y="252.9">Hinge Hole</text>
<text x="486.7" y="252.9">Hinge Hole Offset</text>
<text x="357.9" y="261.6">Width</text>
<text x="403.3" y="261">Depth</text>
<text x="450.6" y="261">Depth</text>
<text x="498.7" y="261">from edge</text>
<text x="111.7" y="274.6">56.375</text>
<text x="162.9" y="274.8">56.435</text>
<text x="357" y="271.4">0.30 in</text>
<text x="402.8" y="271.4">0.50 in</text>
<text x="448.3" y="271.4">0.563 in</text>
<text x="503" y="271.4">1.268 in</text>
<text x="423" y="294.8">rabbet guides</text>
<text x="376.9" y="305.4">Left: interior - G59</text>
<text x="442.1" y="305.4">-</text>
<text x="453.7" y="305.4">Right: interior - G57</text>
<text x="360.4" y="315.8">left</text>
<text x="457.1" y="315.8">right</text>
<text x="350.3" y="323.9">rabbeting</text>
<text x="392.7" y="319.8">left rabbeting</text>
<text x="449.4" y="323.8">rabbeting</text>
<text x="493.4" y="319.8">right rabbeting</text>
<text x="111.7" y="325.4">70.375</text>
<text x="162.9" y="325.4">70.375</text>
<text x="403.9" y="327.9">length</text>
<text x="507" y="327.8">length</text>
<text x="359.5" y="331.9">Top</text>
<text x="458.6" y="331.9">Top</text>
<text x="360.3" y="342.9">0 in</text>
<text x="400.2" y="342.9">73.326 in</text>
<text x="459.4" y="342.9">0 in</text>
<text x="503.4" y="342.9">73.386 in</text>
<text x="71.8" y="355.5">1.438</text>
<text x="265.7" y="385.2">FRONT VIEW</text>
</g>
<g font-size="5.3">
<text x="418.8" y="368">2X81-0187</text>
<text x="417.8" y="375.1">1-S1-2X81-0187</text>
<text x="418.4" y="382.6">2X81G</text>
<text x="417.8" y="389.5">0.02 in</text>
<text x="252.9" y="398.4">Note on drilling</text>
<text x="253" y="404.9">Solid line : drill on the front side</text>
<text x="380.1" y="404">5.00 in</text>
<text x="252.9" y="411.2">Broken line: drill on the back side</text>
<text x="431.3" y="411.5">1:7</text>
<text x="516.9" y="411.5">1/1</text>
</g>
<g font-size="4.6">
<text x="370.6" y="411.2">12.00 in</text>
<text x="397" y="411.2">12.00 in</text>
</g>
<g font-size="4.3">
<text x="345.8" y="368.4">ORDER NUMBER</text>
<text x="345.8" y="375.5">COMPONENT ID</text>
<text x="345.8" y="382.7">SERIES</text>
<text x="345.9" y="389.9">TOLERANCE</text>
<text x="367.7" y="396.7">CLEARANCE</text>
<text x="345.1" y="404.3">FLOOR</text>
<text x="344.8" y="411.1">CEILING</text>
</g>
<g font-size="3.9">
<text x="422.1" y="403.1">L:Inswing / R:Inswing</text>
<text x="469" y="403.1">L:right-hand hinging / R:left-hand hinging</text>
<text x="364.6" y="411.2">LD:</text>
<text x="388.2" y="411.2">/ RD:</text>
</g>
<g font-size="3.5">
<text x="417.9" y="397">SWING</text>
<text x="466.9" y="396.9">HINGE</text>
<text x="417.5" y="410.9">SCALE</text>
<text x="452.1" y="410.9">WEIGHT</text>
<text x="502.9" y="410.9">SHEET</text>
</g>
</svg>
